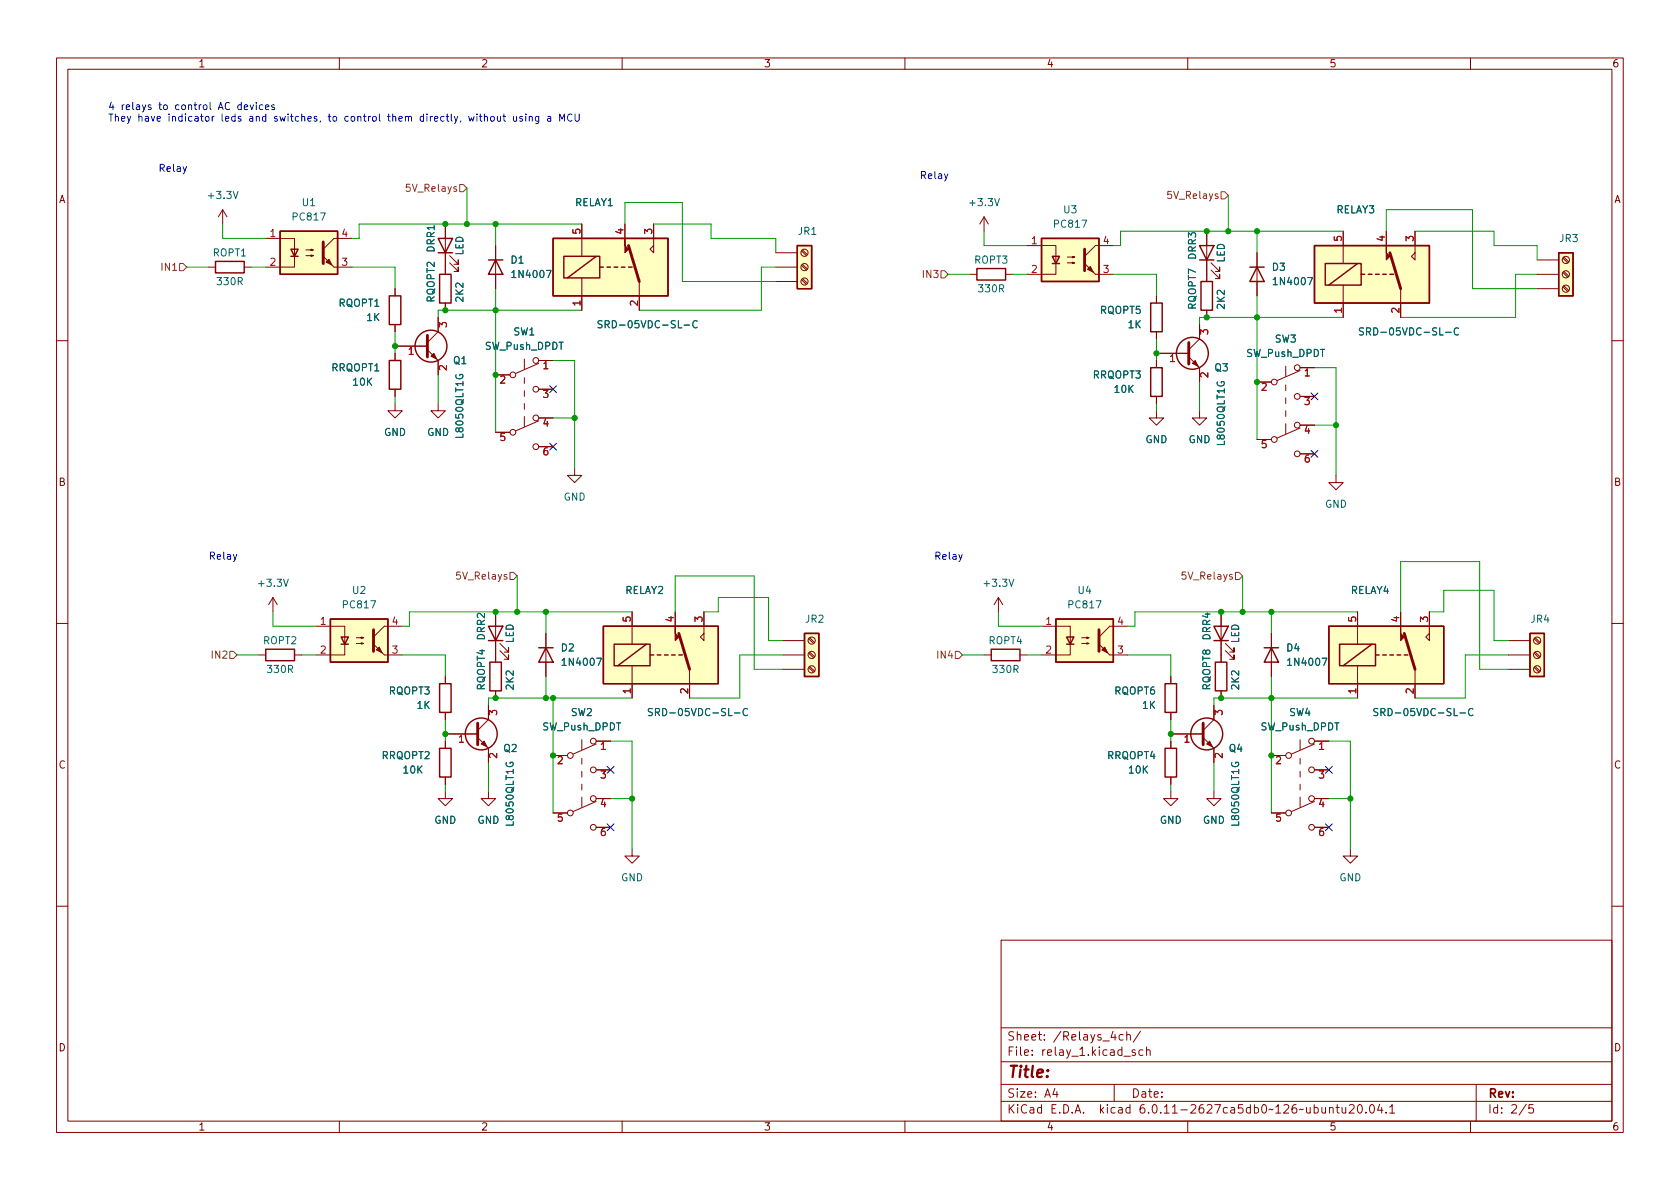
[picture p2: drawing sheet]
<svg xmlns="http://www.w3.org/2000/svg" width="297mm" height="210mm" viewBox="0 0 297 210" stroke-linecap="round" stroke-linejoin="round" font-family="sans-serif">
<g fill="none" stroke="#840000" stroke-width=".18">
<path d="M10 10.2h277v190.1h-277zM12 12.2h273v186.1h-273zM60 10.2v2M110 10.2v2M160 10.2v2M210 10.2v2M260 10.2v2M39.4 37.1l-.8 1.2M39.4 37.1v2.5M39.4 37.1l.7 1.2M78.7 39.6v8.9M102.9 39.6v5.7"/>
<path d="M110.5 39.6v2.6M115.6 39.6v5.1l-.7-.6 .7-.7M174 38.3l-.8 1.3M174 38.3v2.6M174 38.3l.8 1.3M36.8 47.2h1.3M43.2 47.2h1.2M47 42.2h5.1v5h-5.1M54.1 45.2h1.3l-.4 .1v-.2l.4 .1M54.1 44.2h1.3l-.4 .1v-.2l.4 .1M59.1 47.2h3.1M62.2 42.2h-3.1l-2 1.9"/>
<path d="M69.8 51v1.3M69.8 57.4v1.3M77.5 56.1v2.6l-1.9 1.9M78.7 53.6v1.3M79.5 46.5l1.5 1.5v-.8v.8h-.7M79.5 45.2l1.5 1.5v-.7v.7h-.7M87.6 43.4v7.6M102.9 49.1v5.8M113 49.8v5.1M137.2 44.7h3.8M137.2 47.2h3.8M137.2 49.8h3.8"/>
<path d="M141.7 49.4l.9 .9M141.7 46.9l.9 .8M141.7 44.4l.9 .8M141.9 49.3l.8 .8M141.9 46.7l.8 .9M141.9 44.2l.8 .8M171.4 48.5h1.3M177.8 48.5h1.3M181.6 43.4h5.1v5.1h-5.1M188.7 46.5h1.3l-.4 .1v-.3l.4 .2M188.7 45.5h1.3l-.4 .1v-.3l.4 .2M193.7 48.5h3.1"/>
<path d="M196.8 43.4h-3.1l-1.9 1.9M204.5 52.3v1.3M204.5 58.7v1.2M212.1 57.4v2.5l-1.9 1.9M213.4 40.9v8.9M213.4 54.9v1.2M214.1 47.7l1.5 1.6v-.8v.8h-.7M214.1 46.5l1.5 1.5v-.8v.8h-.7M222.2 44.7v7.6M237.5 40.9v5.7M237.5 50.4v5.7M245.1 40.9v2.5"/>
<path d="M247.6 51v5.1M250.2 40.9v5.1l-.6-.7 .6-.6M271.8 48.5h3.8M271.8 46h3.8M271.8 51h3.8M276.3 50.7l.9 .9M276.3 48.2l.9 .8M276.3 45.6l.9 .9M276.5 50.5l.9 .9M276.5 48l.9 .8M276.5 45.5l.9 .8M10 60.2h2"/>
<path d="M69.8 71.4v1.2h1.3l-1.3 1.3-1.2-1.3h1.2M69.8 62.5v1.2M69.8 68.8v1.3M69.8 61.2h5.8M75.6 61.8l1.9 1.9v2.6M77.5 71.4v1.2h1.2l-1.2 1.3-1.3-1.3h1.3M87.6 66.3h2.6M87.6 76.4h2.6M92.7 63.5v1.8M92.7 66.8v1M92.7 69.1v1M92.7 71.4v1"/>
<path d="M92.7 73.7v1.7M95.2 74.4l-4 1.8M95.2 64.3l-4 1.7M95.2 63.7h2.6M95.2 68.8h2.6M95.2 73.9h2.6M95.2 79h2.6M204.5 72.6v1.3h1.2l-1.2 1.3-1.3-1.3h1.3M204.5 63.7v1.3M204.5 70.1v1.3M204.5 62.5h5.7M210.2 63.1l1.9 1.9v2.6"/>
<path d="M212.1 72.6v1.3h1.3l-1.3 1.3-1.3-1.3h1.3M222.2 67.6h2.6M222.2 77.7h2.6M227.3 64.8v1.7M227.3 68.1v1M227.3 70.4v1M227.3 72.6v1.1M227.3 74.9v1.8M229.9 75.7l-4.1 1.8M229.9 65.5l-4.1 1.8M229.9 65h2.5M229.9 70.1h2.5"/>
<path d="M229.9 75.2h2.5M285 60.2h2M101.6 82.8v1.3h1.3l-1.3 1.2-1.3-1.2h1.3M229.9 80.3h2.5M236.2 84.1v1.2h1.3l-1.3 1.3-1.3-1.3h1.3M10 110.2h2M45.7 115.8h1.3M48.3 105.7l-.8 1.2M48.3 105.7v2.5M48.3 105.7l.7 1.2M52.1 115.8h1.2M55.9 110.7h5.1v5.1h-5.1"/>
<path d="M63 113.8h1.3l-.4 .1v-.2l.4 .1M63 112.8h1.3l-.4 .1v-.3l.4 .2M67.9 115.8h3.2M71.1 110.7h-3.2l-1.9 1.9M78.7 119.6v1.3M87.6 108.2v8.9M88.4 115.1l1.5 1.5v-.8v.8h-.7M88.4 113.8l1.5 1.5v-.8v.8h-.7M96.5 112v7.6M111.8 108.2v5.7M111.8 117.7v5.7M119.4 108.2v2.5"/>
<path d="M121.9 118.4v5M124.5 108.2v5.1l-.7-.7 .7-.6M138.4 115.8h3.8M138.4 113.3h3.8M138.4 118.4h3.8M143 118l.8 .9M143 115.5l.8 .8M143 112.9l.8 .9M143.2 117.9l.8 .8M143.2 115.3l.8 .8M143.2 112.8l.8 .8M174 115.8h1.3"/>
<path d="M176.5 105.7l-.7 1.2M176.5 105.7v2.5M176.5 105.7l.8 1.2M180.3 115.8h1.3M184.1 110.7h5.1v5.1h-5.1M191.3 113.8h1.2l-.3 .1v-.2l.3 .1M191.3 112.8h1.2l-.3 .1v-.3l.3 .2M196.2 115.8h3.2M199.4 110.7h-3.2l-1.9 1.9M207 119.6v1.3M215.9 108.2v8.9M216.7 115.1l1.5 1.5v-.8v.8h-.8"/>
<path d="M216.7 113.8l1.5 1.5v-.8v.8h-.8M224.8 112v7.6M240 108.2v5.7M240 117.7v5.7M247.6 108.2v2.5M250.2 118.4v5M252.7 108.2v5.1l-.6-.7 .6-.6M266.7 115.8h3.8M266.7 113.3h3.8M266.7 118.4h3.8M271.2 118l.9 .9M271.2 115.5l.9 .8"/>
<path d="M271.2 112.9l.9 .9M271.4 117.9l.9 .8M271.4 115.3l.9 .8M271.4 112.8l.9 .8M285 110.2h2M78.7 139.9v1.3h1.3l-1.3 1.3-1.2-1.3h1.2M78.7 129.8h5.8M78.7 126v1.2M78.7 131.1v1.2M78.7 137.4v1.3M84.5 130.4l1.9 1.9v2.6M86.4 139.9v1.3h1.2l-1.2 1.3-1.3-1.3h1.3"/>
<path d="M86.4 124.7v2.5l-1.9 2M87.6 122.2v1.2M97.8 133.6h2.5M102.9 130.8v1.8M102.9 134.1v1M102.9 136.4v1M102.9 138.7v1M105.4 131.1h2.5M105.4 136.1h2.5M105.4 131.6l-4.1 1.7M207 139.9v1.3h1.3l-1.3 1.3-1.3-1.3h1.3M207 129.8h5.7"/>
<path d="M207 126v1.2M207 131.1v1.2M207 137.4v1.3M212.7 130.4l1.9 1.9v2.6M214.6 139.9v1.3h1.3l-1.3 1.3-1.2-1.3h1.2M214.6 124.7v2.5l-1.9 2M215.9 122.2v1.2M224.8 133.6h2.5M229.9 130.8v1.8M229.9 134.1v1M229.9 136.4v1M229.9 138.7v1"/>
<path d="M232.4 131.6l-4.1 1.7M232.4 131.1h2.5M232.4 136.1h2.5M97.8 143.8h2.5M102.9 141v1.7M105.4 141.2h2.5M105.4 146.3h2.5M105.4 141.7l-4.1 1.8M111.8 150.1v1.3h1.2l-1.2 1.2-1.3-1.2h1.3M224.8 143.8h2.5M229.9 141v1.7M232.4 141.7l-4.1 1.8"/>
<path d="M232.4 141.2h2.5M232.4 146.3h2.5M238.8 150.1v1.3h1.2l-1.2 1.2-1.3-1.2h1.3M10 160.2h2M177 166.3h108v32h-108zM285 160.2h2M60 198.3v2M110 198.3v2M160 198.3v2M177 194.8h108M177 191.8h108M177 187.8h108"/>
<path d="M177 181.8h108M182.5 186.5v.1M182.5 185.7v.1M184.6 183.8v.1M184.6 183v.1M197 191.8v3M199.2 183.1l.2-.2 .4 .1 .1 .9M199.2 182.4v1.5M201.6 182.4l-1.2 1.9M202.1 185.7l-.5-.1-.2 .3v.4l.1 .3h.6M202.7 185.8l.2-.2 .4 .1 .1 .9M202.7 185.1v1.5"/>
<path d="M210 198.3v2M238.6 195.5l.5-.2 .3 .2v.3l-.9 1h.9M240.2 195.4l.2-.1a.81 .81 0 0 1 .5 .7 .81 .81 0 0 1-.3 .8h-.1a.81 .81 0 0 1-.6-.6 .81 .81 0 0 1 .3-.8zM241.5 196.7v.1M242.4 195.4l.1-.1a.81 .81 0 0 1 .6 .7 .81 .81 0 0 1-.3 .8h-.2a.81 .81 0 0 1-.5-.6 .81 .81 0 0 1 .3-.8zM243.9 195.3l-.3 1h.9M244.3 195.8v1M245.1 196.7v.1M245.7 195.8l.4-.5v1.5M245.7 196.8h.9M260 198.3v2M261 191.8v6.5"/>
<path d="M271.1 195.3h-.7l-.1 .7 .2-.1 .5 .1 .2 .2-.1 .5-.2 .1-.6-.1"/>
<circle cx="142.2" cy="49.8" r=".63"/>
<circle cx="142.2" cy="47.2" r=".63"/>
<circle cx="142.2" cy="44.7" r=".63"/>
<circle cx="276.9" cy="48.5" r=".63"/>
<circle cx="276.9" cy="51" r=".63"/>
<circle cx="276.9" cy="46" r=".63"/>
<circle cx="90.7" cy="66.3" r=".51"/>
<circle cx="90.7" cy="76.4" r=".51"/>
<circle cx="94.7" cy="63.7" r=".51"/>
<circle cx="94.7" cy="79" r=".51"/>
<circle cx="94.7" cy="68.8" r=".51"/>
<circle cx="94.7" cy="73.9" r=".51"/>
<circle cx="225.3" cy="67.6" r=".51"/>
<circle cx="225.3" cy="77.7" r=".51"/>
<circle cx="229.4" cy="75.2" r=".51"/>
<circle cx="229.4" cy="70.1" r=".51"/>
<circle cx="229.4" cy="65" r=".51"/>
<circle cx="229.4" cy="80.3" r=".51"/>
<circle cx="143.5" cy="118.4" r=".63"/>
<circle cx="143.5" cy="115.8" r=".63"/>
<circle cx="143.5" cy="113.3" r=".63"/>
<circle cx="271.8" cy="118.4" r=".63"/>
<circle cx="271.8" cy="115.8" r=".63"/>
<circle cx="271.8" cy="113.3" r=".63"/>
<circle cx="100.8" cy="133.6" r=".51"/>
<circle cx="104.9" cy="136.1" r=".51"/>
<circle cx="104.9" cy="131.1" r=".51"/>
<circle cx="227.8" cy="133.6" r=".51"/>
<circle cx="231.9" cy="131.1" r=".51"/>
<circle cx="231.9" cy="136.1" r=".51"/>
<circle cx="100.8" cy="143.8" r=".51"/>
<circle cx="104.9" cy="141.2" r=".51"/>
<circle cx="104.9" cy="146.3" r=".51"/>
<circle cx="227.8" cy="143.8" r=".51"/>
<circle cx="231.9" cy="141.2" r=".51"/>
<circle cx="231.9" cy="146.3" r=".51"/>
</g>
<path d="M57.1 42.8v3.8M75.6 59.3v3.8M111.1 43.4l1.9 6.4M191.8 44.1v3.8M245.7 44.7l1.9 6.3M210.2 60.6v3.8M66 111.4v3.8M120 112l1.9 6.4M194.3 111.4v3.8M248.3 112l1.9 6.4M84.5 127.9v3.8M212.7 127.9v3.8" fill="none" stroke="#840000" stroke-width=".51"/>
<g fill="#840000" stroke="#840000" stroke-width=".18">
<path d="M85.1 131.6l.5-.5 .5 1z"/>
<path d="M191.8 46.6l1.9 1.9z"/>
<path d="M192.3 47.6l.5-.5 .5 1z"/>
<path d="M213.4 131.6l.5-.5 .5 1z"/>
<path d="M194.3 113.9l1.9 1.9z"/>
<path d="M194.8 114.9l.5-.5 .5 1z"/>
<path d="M210.8 64.3l.5-.6 .5 1.1z"/>
<path d="M57.1 45.3l2 1.9z"/>
<path d="M58.2 45.8l.5 1.1-1-.6z"/>
<path d="M119.4 110.7v1.3l.6 .6-.6 .7z"/>
<path d="M247.6 110.7v1.3l.7 .6-.7 .7z"/>
<path d="M110.5 42.2v1.2l.6 .7-.6 .6z"/>
<path d="M66 113.9l1.9 1.9z"/>
<path d="M66.5 114.9l.6-.5 .5 1z"/>
<path d="M76.7 62.5l.5 1-1-.5z"/>
<path d="M245.1 43.4v1.3l.6 .6-.6 .7z"/>
</g>
<g fill="none" stroke="#840000" stroke-width=".25">
<path d="M38.1 46.2h5.1v2.1h-5.1zM49.5 40.9h10.2v7.6h-10.2zM51.4 44.1h1.3l-.6 1.2zM51.4 45.3h1.3M68.8 52.3h2.1v5.1h-2.1zM77.5 42.2h2.5l-1.3 2.5zM77.5 44.7h2.5M77.7 48.5h2.1v5.1h-2.1zM86.4 46h2.5M87.6 46l1.3 2.5h-2.5zM97.8 42.2h20.3v10.1h-20.3zM99.7 45.3h6.3v3.8h-6.3z"/>
<path d="M105.4 45.3l-5.1 3.8M106 47.2h.7M107.3 47.2h.6M108.6 47.2h.6M109.9 47.2h.6M111.1 47.2h.7M141 43.4h2.5v7.6h-2.5zM172.7 47.5h5.1v2h-5.1zM184.1 42.2h10.2v7.6h-10.2zM186.1 45.3h1.2l-.6 1.3zM186.1 46.6h1.2M203.5 53.6h2v5.1h-2z"/>
<path d="M212.1 43.4h2.5l-1.2 2.6zM212.1 46h2.5M212.3 49.8h2.1v5.1h-2.1zM221 47.2h2.5M222.2 47.2l1.3 2.6h-2.5zM232.4 43.4h20.3v10.2h-20.3zM234.3 46.6h6.4v3.8h-6.4zM240 46.6l-5.1 3.8M240.7 48.5h.6M241.9 48.5h.7M243.2 48.5h.6M244.5 48.5h.6"/>
<path d="M245.7 48.5h.7M275.6 44.7h2.5v7.6h-2.5zM68.8 63.7h2.1v5.1h-2.1zM203.5 65h2v5.1h-2zM47 114.8h5.1v2h-5.1zM58.4 109.5h10.2v7.6h-10.2zM60.3 112.6h1.3l-.6 1.3zM60.3 113.9h1.3M86.4 110.7h2.5l-1.3 2.6zM86.4 113.3h2.5M86.6 117.1h2v5.1h-2zM95.2 114.5h2.6"/>
<path d="M96.5 114.5l1.3 2.6h-2.6zM106.7 110.7h20.3v10.2h-20.3zM108.6 113.9h6.3v3.8h-6.3zM114.3 113.9l-5.1 3.8M114.9 115.8h.7M116.2 115.8h.6M117.5 115.8h.6M118.7 115.8h.7M120 115.8h.6M142.2 112h2.6v7.6h-2.6zM175.3 114.8h5v2h-5zM186.7 109.5h10.1v7.6h-10.1z"/>
<path d="M188.6 112.6h1.3l-.7 1.3zM188.6 113.9h1.3M214.6 110.7h2.6l-1.3 2.6zM214.6 113.3h2.6M214.9 117.1h2v5.1h-2zM223.5 114.5h2.6M224.8 114.5l1.3 2.6h-2.6zM234.9 110.7h20.4v10.2h-20.4zM236.9 113.9h6.3v3.8h-6.3zM242.6 113.9l-5.1 3.8M243.2 115.8h.6M244.5 115.8h.6"/>
<path d="M245.7 115.8h.7M247 115.8h.6M248.3 115.8h.6M270.5 112h2.5v7.6h-2.5zM77.7 132.3h2.1v5.1h-2.1zM77.7 120.9h2.1v5.1h-2.1zM206 120.9h2v5.1h-2zM206 132.3h2v5.1h-2z"/>
<circle cx="76.2" cy="61.2" r="2.82"/>
<circle cx="210.8" cy="62.5" r="2.82"/>
<circle cx="85.1" cy="129.8" r="2.82"/>
<circle cx="213.4" cy="129.8" r="2.82"/>
</g>
<g fill="none" stroke="#a90000" stroke-width=".18">
<path d="M77.7 57.8v-.8l.4 .5 .2-.4h.5l.1 .2-.1 .5M212.3 59.1v-.8l.5 .4 .1-.3h.5l.2 .1-.2 .6M72.3 61.8l.4-.4v1.3M78.9 64.7v.7l-.9-.7-.3 .2 .1 .5M88.5 66.6l.5-.1 .3 .3-.8 1h.8M89.2 76.6h-.6l-.1 .6 .2-.1 .4 .1 .2 .2-.1 .4-.2 .1-.5-.1M96.1 69h.8l-.4 .5 .3 .1v.6l-.2 .1-.5-.1M96.2 64.3l.3-.4v1.3M96.5 74l-.3 .9h.7M96.8 79.2h-.4a.85 .85 0 0 0 0 1.3l.4-.2 .1-.4-.3-.2h-.3l-.1 .2M207 63l.3-.3v1.2M213.6 65.9v.8l-1-.8-.3 .3 .1 .5"/>
<path d="M223.2 67.9l.4-.1 .3 .3-.8 .9h.8M223.8 77.9h-.6v.6l.1-.1 .5 .1 .1 .1-.1 .5-.2 .1-.4-.1M230.7 70.3h.8l-.4 .5 .3 .1v.5l-.1 .2-.6-.2M230.8 65.6l.3-.4v1.3M231.1 75.3l-.3 .9h.8M231.4 80.5h-.4a.85 .85 0 0 0 0 1.2l.4-.1 .1-.4-.2-.3-.4 .1-.1 .2M81.2 130.3l.4-.3v1.3M86.6 126.4v-.8l.4 .4 .2-.3h.5l.1 .2-.1 .5M87.8 133.2v.8l-.9-.8-.3 .3 .1 .5M98.7 133.9l.5-.1 .2 .4-.8 .9h.8M106.3 136.3h.7l-.4 .5 .4 .1v.6l-.2 .1-.5-.1M106.3 131.6l.4-.3v1.2"/>
<path d="M209.5 130.3l.4-.3v1.3M214.8 126.4v-.8l.5 .4 .1-.3h.6l.1 .2-.1 .5M216.1 133.2v.8l-.9-.8-.4 .3 .1 .5M225.7 133.9l.5-.1 .2 .4-.8 .9h.8M233.3 136.3h.7l-.4 .5 .4 .1v.6l-.2 .1-.5-.1M233.3 131.6l.4-.3v1.2M99.4 144h-.6l-.1 .6 .2-.2 .4 .1 .1 .2v.4l-.2 .1-.5-.1M106.6 141.4l-.3 .9h.8M106.9 146.5l-.3 .1a.85 .85 0 0 0 0 1.2l.4-.2v-.4l-.2-.2h-.4l-.1 .2M226.4 144h-.6l-.1 .6 .2-.2 .4 .1 .1 .2v.4l-.2 .1-.5-.1M233.6 141.4l-.3 .9h.8M233.9 146.5l-.3 .1a.85 .85 0 0 0 0 1.2l.4-.2v-.4l-.2-.2h-.4l-.1 .2"/>
</g>
<g fill="none" stroke="#006464" stroke-width=".18">
<path d="M41.2 33.8l.5 1.3 .4-1.3M56.7 37.7h.8l-.5 1.2M175.9 35.1l.4 1.3 .4-1.3M191.3 38.9h.8l-.5 1.3M96.6 47.8h.8l-.5 1.3M121 57.5h.9M123.3 56.8a.6 .6 0 0 0-.9 .4 .6 .6 0 0 0 .6 .8l.3-.1M231.2 49.1h.9l-.6 1.3M255.6 58.8h1M257.9 58.1a.6 .6 0 0 0-.8 .4 .6 .6 0 0 0 .5 .7l.3-.1M80.6 66.3a.59 .59 0 0 0 .6 .7 .59 .59 0 0 0 .6-.7l-.5-.1v.3M215.3 67.5a.59 .59 0 0 0 .5 .8 .59 .59 0 0 0 .6-.8h-.5v.2"/>
<path d="M50.1 102.4l.5 1.3 .4-1.3M65.6 106.2h.8l-.5 1.3M105.5 116.4h.8l-.5 1.3M178.4 102.4l.4 1.3 .5-1.3M193.8 106.2h.9l-.6 1.3M233.8 116.4h.8l-.5 1.3M89.5 134.8a.59 .59 0 0 0 .6 .8 .59 .59 0 0 0 .6-.8h-.5v.2M129.9 126.1h.9M132.2 125.4a.6 .6 0 0 0-.9 .4 .6 .6 0 0 0 .6 .8l.3-.2M217.8 134.8a.59 .59 0 0 0 .6 .8 .59 .59 0 0 0 .6-.8h-.5v.2M258.1 126.1h1M260.4 125.4a.6 .6 0 0 0-.8 .4 .6 .6 0 0 0 .6 .8l.2-.2"/>
</g>
<g fill="#ffffc2" stroke="#ffffc2" stroke-width=".18">
<path d="M142.2 112h2.6v7.6h-2.6z"/>
<path d="M184.1 42.2h10.2v7.6h-10.2z"/>
<path d="M186.7 109.5h10.1v7.6h-10.1z"/>
<path d="M141 43.4h2.5v7.6h-2.5z"/>
<path d="M49.5 40.9h10.2v7.6h-10.2z"/>
<path d="M106.7 110.7h20.3v10.2h-20.3z"/>
<path d="M234.9 110.7h20.4v10.2h-20.4z"/>
<path d="M97.8 42.2h20.3v10.1h-20.3z"/>
<path d="M275.6 44.7h2.5v7.6h-2.5z"/>
<path d="M58.4 109.5h10.2v7.6h-10.2z"/>
<path d="M270.5 112h2.5v7.6h-2.5z"/>
<path d="M232.4 43.4h20.3v10.2h-20.3z"/>
</g>
<path d="M80.7 33.1l-.3-.1-.2 .2 .1 .2 .4 .1v.3h-.5M81.3 32.6h.6l.6 .7-.6 .6h-.6zM215.3 34.3h-.3l-.2 .1 .1 .2 .4 .1v.4h-.5M215.9 33.9h.6l.7 .6-.7 .7h-.6zM31.7 46.6h.7l.6 .6-.6 .7h-.7zM166.4 47.9h.6l.6 .6-.6 .6h-.6zM40.6 115.2h.7l.6 .6-.6 .7h-.7zM89.6 101.6h-.3l-.2 .2 .1 .1 .4 .2v.3h-.5M90.2 101.2h.6l.6 .6-.6 .7h-.6zM168.9 115.2h.6l.7 .6-.7 .7h-.6zM217.9 101.6h-.3l-.2 .2v.1l.5 .2v.3h-.5M218.4 101.2h.7l.6 .6-.6 .7h-.7z" fill="none" stroke="#725600" stroke-width=".18"/>
<g fill="none" stroke="#0000c2" stroke-width=".18">
<path d="M26.7 18.6l-.3-.1-.2 .2 .1 .2 .4 .1v.3h-.5M37.1 18.1v1.1l.2 .2M37.5 20.6v.8M37.9 20.6l-.4 .2M58 20.6h.5M61.6 20.6h-.4l-.2 .2 .1 .6h.5M68.5 20.6h.5M68.7 20.2v1l.3 .2M74.9 20.6h-.4l-.2 .2 .1 .6h.5M82.9 20.6l.2 .8 .3-.6 .2 .6 .2-.8M90.8 20.6l.1 .8h.3l.1-.1M91.3 20.6v.8"/>
<path d="M96.8 20.6h.5l.1 .8M97.4 20.9h-.4l-.2 .2 .2 .3h.4"/>
</g>
<g fill="none" stroke="#009600" stroke-width=".18">
<path d="M39.4 39.6v2.6h7.6M82.5 33.3v6.3M87.6 39.6v3.8M102.9 39.6h-39.4v2.6h-1.3M110.5 39.6v-3.8h10.1v14h16.6M115.6 39.6h10.1v2.6h11.5v2.5M217.2 34.5v6.4M33 47.2h3.8M44.4 47.2h2.6M62.2 47.2h7.6v3.8M69.8 58.7v3.8M87.6 51v25.4"/>
<path d="M102.9 54.9h-25.4v1.2M137.2 47.2h-2.6v7.7h-21.6M167.6 48.5h3.8M174 40.9v2.5h7.6M179.1 48.5h2.5M196.8 48.5h7.7v3.8M204.5 59.9v3.8M222.2 40.9v3.8M222.2 52.3v25.4M237.5 40.9h-39.4v2.5h-1.3M237.5 56.1h-25.4v1.3M245.1 40.9v-3.8h15.2v13.9h11.5"/>
<path d="M250.2 40.9h14v2.5h7.6v2.6M271.8 48.5h-3.8v7.6h-20.4M69.8 70.1v1.3M77.5 66.3v5.1M97.8 63.7h3.8v19.1M97.8 73.9h3.8M204.5 71.4v1.2M212.1 67.6v5M232.4 65h3.8v19.1M232.4 75.2h3.8M41.9 115.8h3.8M48.3 108.2v2.5h7.6"/>
<path d="M53.3 115.8h2.6M71.1 115.8h7.6v3.8M91.4 101.8v6.4M96.5 108.2v3.8M96.5 119.6v3.8M111.8 108.2h-39.4v2.5h-1.3M119.4 108.2v-6.4h13.9v16.6h5.1M124.5 108.2h2.5v-2.5h8.9v7.6h2.5M138.4 115.8h-7.6v7.6h-8.9M170.2 115.8h3.8M176.5 108.2v2.5h7.6M181.6 115.8h2.5"/>
<path d="M199.4 115.8h7.6v3.8M219.7 101.8v6.4M224.8 108.2v3.8M224.8 119.6v24.2M240 108.2h-39.3v2.5h-1.3M247.6 108.2v-8.9h14v19.1h5.1M252.7 108.2h2.6v-3.8h8.9v8.9h2.5M266.7 115.8h-7.6v7.6h-8.9M78.7 127.2v3.9M78.7 138.7v1.2M86.4 134.9v5M97.8 123.4v20.4"/>
<path d="M107.9 131.1h3.9v19M111.8 123.4h-25.4v1.3M207 127.2v3.9M207 138.7v1.2M214.6 134.9v5M234.9 131.1h3.9v19M240 123.4h-25.4v1.3M107.9 141.2h3.9M234.9 141.2h3.9"/>
</g>
<g fill="none" stroke="#000084" stroke-width=".18">
<path d="M97.2 78.4l1.2 1.2M97.2 68.2l1.2 1.2M98.4 78.4l-1.2 1.2M98.4 68.2l-1.2 1.2M231.8 79.6l1.2 1.3M231.8 69.5l1.2 1.2M233 79.6l-1.2 1.3M233 69.5l-1.2 1.2M107.3 135.5l1.3 1.2M108.6 135.5l-1.3 1.2M234.3 135.5l1.3 1.2M235.6 135.5l-1.3 1.2"/>
<path d="M107.3 145.7l1.3 1.2M108.6 145.7l-1.3 1.2M234.3 145.7l1.3 1.2M235.6 145.7l-1.3 1.2"/>
</g>
<g fill="#009600" stroke="#009600" stroke-width=".18">
<circle cx="236.2" cy="75.2" r=".46"/>
<circle cx="215.9" cy="108.2" r=".46"/>
<circle cx="219.7" cy="108.2" r=".46"/>
<circle cx="224.8" cy="133.6" r=".46"/>
<circle cx="224.8" cy="123.4" r=".46"/>
<circle cx="215.9" cy="123.4" r=".46"/>
<circle cx="238.8" cy="141.2" r=".46"/>
<circle cx="224.8" cy="108.2" r=".46"/>
<circle cx="207" cy="129.8" r=".46"/>
<circle cx="217.2" cy="40.9" r=".46"/>
<circle cx="213.4" cy="40.9" r=".46"/>
<circle cx="213.4" cy="56.1" r=".46"/>
<circle cx="204.5" cy="62.5" r=".46"/>
<circle cx="222.2" cy="67.6" r=".46"/>
<circle cx="222.2" cy="40.9" r=".46"/>
<circle cx="222.2" cy="56.1" r=".46"/>
<circle cx="87.6" cy="39.6" r=".46"/>
<circle cx="82.5" cy="39.6" r=".46"/>
<circle cx="111.8" cy="141.2" r=".46"/>
<circle cx="87.6" cy="108.2" r=".46"/>
<circle cx="78.7" cy="54.9" r=".46"/>
<circle cx="101.6" cy="73.9" r=".46"/>
<circle cx="87.6" cy="54.9" r=".46"/>
<circle cx="87.6" cy="66.3" r=".46"/>
<circle cx="69.8" cy="61.2" r=".46"/>
<circle cx="96.5" cy="108.2" r=".46"/>
<circle cx="96.5" cy="123.4" r=".46"/>
<circle cx="91.4" cy="108.2" r=".46"/>
<circle cx="97.8" cy="123.4" r=".46"/>
<circle cx="97.8" cy="133.6" r=".46"/>
<circle cx="87.6" cy="123.4" r=".46"/>
<circle cx="78.7" cy="129.8" r=".46"/>
<circle cx="78.7" cy="39.6" r=".46"/>
</g>
<text font-size="2.8" fill="#840000" x="178" y="191.2">Title:</text>
<g font-size="2.1" fill="#840000">
<text x="178" y="184.5">Sheet:</text>
<text x="186.2" y="184.5">/Relays_4ch/</text>
<text x="178" y="187.2">File:</text>
<text x="184.4" y="187.2">relay_1.kicad_sch</text>
<text x="178" y="197.4">KiCad</text>
<text x="178" y="194.6">Size:</text>
<text x="184.7" y="194.6">A4</text>
<text x="185.7" y="197.4">E.D.A.</text>
<text x="194.6" y="197.4">kicad</text>
<text x="200" y="194.6">Date:</text>
<text x="201.8" y="197.4">6.0.11-2627ca5db0~126~ubuntu20.04.1</text>
<text x="263" y="194.6">Rev:</text>
<text x="263" y="197.4">Id:</text>
<text x="267.1" y="197.4">2/5</text>
</g>
<g font-size="1.8" fill="#840000">
<text x="35" y="12.3">1</text>
<text x="85" y="12.3">2</text>
<text x="135" y="12.3">3</text>
<text x="185" y="12.3">4</text>
<text x="235" y="12.3">5</text>
<text x="285" y="12.3">6</text>
<text x="10.4" y="36.3">A</text>
<text x="285.4" y="36.3">A</text>
<text x="10.3" y="86.3">B</text>
<text x="285.3" y="86.3">B</text>
<text x="10.3" y="136.3">C</text>
<text x="285.3" y="136.3">C</text>
<text x="10.3" y="186.3">D</text>
<text x="285.3" y="186.3">D</text>
<text x="35" y="200.3">1</text>
<text x="85" y="200.3">2</text>
<text x="135" y="200.3">3</text>
<text x="185" y="200.3">4</text>
<text x="235" y="200.3">5</text>
<text x="285" y="200.3">6</text>
</g>
<g font-size="1.8" fill="#0000c2">
<text x="19" y="19.4">4</text>
<text x="19" y="21.5">They</text>
<text x="21.4" y="19.4">relays</text>
<text x="24.3" y="21.5">have</text>
<text x="28.2" y="19.4">to</text>
<text x="29.8" y="21.5">indicator</text>
<text x="31.2" y="19.4">control</text>
<text x="39" y="19.4">AC devices</text>
<text x="39.3" y="21.5">leds</text>
<text x="44.4" y="21.5">and</text>
<text x="49" y="21.5">switches,</text>
<text x="58.7" y="21.5">to</text>
<text x="61.7" y="21.5">control</text>
<text x="69.6" y="21.5">them</text>
<text x="75.3" y="21.5">directly,</text>
<text x="84.1" y="21.5">without</text>
<text x="92.1" y="21.5">using</text>
<text x="98.3" y="21.5">a</text>
<text x="100.6" y="21.5">MCU</text>
<text x="27.9" y="30.4">Relay</text>
<text x="162.6" y="31.6">Relay</text>
<text x="36.8" y="99">Relay</text>
<text x="165.1" y="99">Relay</text>
</g>
<g font-size="1.8" fill="#006464">
<text x="36.5" y="35.6">+3.3V</text>
<text x="51.4" y="39.4">PC817</text>
<text x="53.3" y="36.8">U1</text>
<text x="101.6" y="36.8">RELAY1</text>
<text x="141" y="41.9">JR1</text>
<text x="171.1" y="36.8">+3.3V</text>
<text x="186.1" y="40.6">PC817</text>
<text x="187.9" y="38.1">U3</text>
<text x="236.2" y="38.1">RELAY3</text>
<text x="37.5" y="45.7">ROPT1</text>
<text x="77.2" y="44.7" transform="rotate(-90 77.2 44.7)">DRR1</text>
<text x="82.3" y="45.2" transform="rotate(-90 82.3 45.2)">LED</text>
<text x="90.2" y="47">D1</text>
<text x="172.2" y="47">ROPT3</text>
<text x="211.8" y="46" transform="rotate(-90 211.8 46)">DRR3</text>
<text x="216.9" y="46.5" transform="rotate(-90 216.9 46.5)">LED</text>
<text x="275.6" y="43.2">JR3</text>
<text x="38.1" y="50.8">330R</text>
<text x="77.2" y="53.6" transform="rotate(-90 77.2 53.6)">RQOPT2</text>
<text x="82.3" y="53.6" transform="rotate(-90 82.3 53.6)">2K2</text>
<text x="90.2" y="49.5">1N4007</text>
<text x="172.7" y="52.1">330R</text>
<text x="224.8" y="48.3">D3</text>
<text x="224.8" y="50.8">1N4007</text>
<text x="59.8" y="54.6">RQOPT1</text>
<text x="64.7" y="57.2">1K</text>
<text x="90.7" y="59.7">SW1</text>
<text x="105.4" y="58.4">SRD-05VDC-SL-C</text>
<text x="194.4" y="55.9">RQOPT5</text>
<text x="199.3" y="58.4">1K</text>
<text x="211.8" y="54.9" transform="rotate(-90 211.8 54.9)">RQOPT7</text>
<text x="216.9" y="54.9" transform="rotate(-90 216.9 54.9)">2K2</text>
<text x="240" y="59.7">SRD-05VDC-SL-C</text>
<text x="80" y="64.8">Q1</text>
<text x="85.6" y="62.2">SW_Push_DPDT</text>
<text x="220.3" y="63.5">SW_Push_DPDT</text>
<text x="225.3" y="61">SW3</text>
<text x="58.5" y="66">RRQOPT1</text>
<text x="62.2" y="68.6">10K</text>
<text x="193.1" y="67.3">RRQOPT3</text>
<text x="196.8" y="69.9">10K</text>
<text x="214.6" y="66">Q3</text>
<text x="67.8" y="77.5">GND</text>
<text x="75.5" y="77.5">GND</text>
<text x="82.3" y="77.7" transform="rotate(-90 82.3 77.7)">L8050QLT1G</text>
<text x="202.5" y="78.7">GND</text>
<text x="210.1" y="78.7">GND</text>
<text x="216.9" y="79" transform="rotate(-90 216.9 79)">L8050QLT1G</text>
<text x="99.6" y="88.9">GND</text>
<text x="234.2" y="90.2">GND</text>
<text x="45.3" y="104.1">+3.3V</text>
<text x="60.3" y="108">PC817</text>
<text x="62.2" y="105.4">U2</text>
<text x="110.5" y="105.4">RELAY2</text>
<text x="173.6" y="104.1">+3.3V</text>
<text x="188.6" y="108">PC817</text>
<text x="190.4" y="105.4">U4</text>
<text x="238.8" y="105.4">RELAY4</text>
<text x="86.1" y="113.3" transform="rotate(-90 86.1 113.3)">DRR2</text>
<text x="91.2" y="113.8" transform="rotate(-90 91.2 113.8)">LED</text>
<text x="142.2" y="110.5">JR2</text>
<text x="214.4" y="113.3" transform="rotate(-90 214.4 113.3)">DRR4</text>
<text x="219.5" y="113.8" transform="rotate(-90 219.5 113.8)">LED</text>
<text x="270.5" y="110.5">JR4</text>
<text x="46.4" y="114.3">ROPT2</text>
<text x="47" y="119.4">330R</text>
<text x="99.1" y="115.6">D2</text>
<text x="99.1" y="118.1">1N4007</text>
<text x="174.7" y="114.3">ROPT4</text>
<text x="175.3" y="119.4">330R</text>
<text x="227.3" y="115.6">D4</text>
<text x="227.3" y="118.1">1N4007</text>
<text x="68.7" y="123.2">RQOPT3</text>
<text x="73.6" y="125.7">1K</text>
<text x="86.1" y="122.2" transform="rotate(-90 86.1 122.2)">RQOPT4</text>
<text x="91.2" y="122.2" transform="rotate(-90 91.2 122.2)">2K2</text>
<text x="196.9" y="123.2">RQOPT6</text>
<text x="201.8" y="125.7">1K</text>
<text x="214.4" y="122.2" transform="rotate(-90 214.4 122.2)">RQOPT8</text>
<text x="219.5" y="122.2" transform="rotate(-90 219.5 122.2)">2K2</text>
<text x="95.8" y="129.5">SW_Push_DPDT</text>
<text x="100.9" y="127">SW2</text>
<text x="114.3" y="127">SRD-05VDC-SL-C</text>
<text x="222.8" y="129.5">SW_Push_DPDT</text>
<text x="227.9" y="127">SW4</text>
<text x="242.6" y="127">SRD-05VDC-SL-C</text>
<text x="67.4" y="134.6">RRQOPT2</text>
<text x="71.1" y="137.2">10K</text>
<text x="88.9" y="133.4">Q2</text>
<text x="195.7" y="134.6">RRQOPT4</text>
<text x="199.4" y="137.2">10K</text>
<text x="217.2" y="133.4">Q4</text>
<text x="76.7" y="146.1">GND</text>
<text x="84.3" y="146.1">GND</text>
<text x="91.2" y="146.3" transform="rotate(-90 91.2 146.3)">L8050QLT1G</text>
<text x="205" y="146.1">GND</text>
<text x="212.6" y="146.1">GND</text>
<text x="219.5" y="146.3" transform="rotate(-90 219.5 146.3)">L8050QLT1G</text>
<text x="109.7" y="156.2">GND</text>
<text x="236.7" y="156.2">GND</text>
</g>
<g font-size="1.8" fill="#725600">
<text x="71.5" y="34.3">5V_Relays</text>
<text x="206.1" y="35.6">5V_Relays</text>
<text x="28.3" y="48.3">IN1</text>
<text x="162.9" y="49.5">IN3</text>
<text x="80.4" y="102.9">5V_Relays</text>
<text x="208.7" y="102.9">5V_Relays</text>
<text x="37.2" y="116.8">IN2</text>
<text x="165.4" y="116.8">IN4</text>
</g>
<g font-size="1.8" fill="#a90000">
<text x="47.6" y="41.9">1</text>
<text x="60.3" y="41.9">4</text>
<text x="102.6" y="41.6" transform="rotate(-90 102.6 41.6)">5</text>
<text x="110.2" y="41.6" transform="rotate(-90 110.2 41.6)">4</text>
<text x="115.3" y="41.6" transform="rotate(-90 115.3 41.6)">3</text>
<text x="47.6" y="47">2</text>
<text x="60.3" y="47">3</text>
<text x="182.2" y="43.2">1</text>
<text x="194.9" y="43.2">4</text>
<text x="237.2" y="42.8" transform="rotate(-90 237.2 42.8)">5</text>
<text x="244.9" y="42.8" transform="rotate(-90 244.9 42.8)">4</text>
<text x="249.9" y="42.8" transform="rotate(-90 249.9 42.8)">3</text>
<text x="182.2" y="48.3">2</text>
<text x="194.9" y="48.3">3</text>
<text x="102.6" y="54.3" transform="rotate(-90 102.6 54.3)">1</text>
<text x="112.8" y="54.3" transform="rotate(-90 112.8 54.3)">2</text>
<text x="237.2" y="55.5" transform="rotate(-90 237.2 55.5)">1</text>
<text x="247.4" y="55.5" transform="rotate(-90 247.4 55.5)">2</text>
<text x="72" y="63.5">1</text>
<text x="206.6" y="64.8">1</text>
<text x="95.8" y="66">1</text>
<text x="230.5" y="67.3">1</text>
<text x="95.8" y="76.2">4</text>
<text x="230.5" y="77.5">4</text>
<text x="56.5" y="110.5">1</text>
<text x="69.2" y="110.5">4</text>
<text x="111.5" y="110.1" transform="rotate(-90 111.5 110.1)">5</text>
<text x="119.1" y="110.1" transform="rotate(-90 119.1 110.1)">4</text>
<text x="124.2" y="110.1" transform="rotate(-90 124.2 110.1)">3</text>
<text x="184.7" y="110.5">1</text>
<text x="197.4" y="110.5">4</text>
<text x="239.8" y="110.1" transform="rotate(-90 239.8 110.1)">5</text>
<text x="247.4" y="110.1" transform="rotate(-90 247.4 110.1)">4</text>
<text x="252.5" y="110.1" transform="rotate(-90 252.5 110.1)">3</text>
<text x="56.5" y="115.6">2</text>
<text x="69.2" y="115.6">3</text>
<text x="184.7" y="115.6">2</text>
<text x="197.4" y="115.6">3</text>
<text x="111.5" y="122.8" transform="rotate(-90 111.5 122.8)">1</text>
<text x="121.7" y="122.8" transform="rotate(-90 121.7 122.8)">2</text>
<text x="239.8" y="122.8" transform="rotate(-90 239.8 122.8)">1</text>
<text x="249.9" y="122.8" transform="rotate(-90 249.9 122.8)">2</text>
<text x="80.9" y="132.1">1</text>
<text x="106" y="133.4">1</text>
<text x="209.2" y="132.1">1</text>
<text x="233" y="133.4">1</text>
<text x="106" y="143.5">4</text>
<text x="233" y="143.5">4</text>
</g>
</svg>
